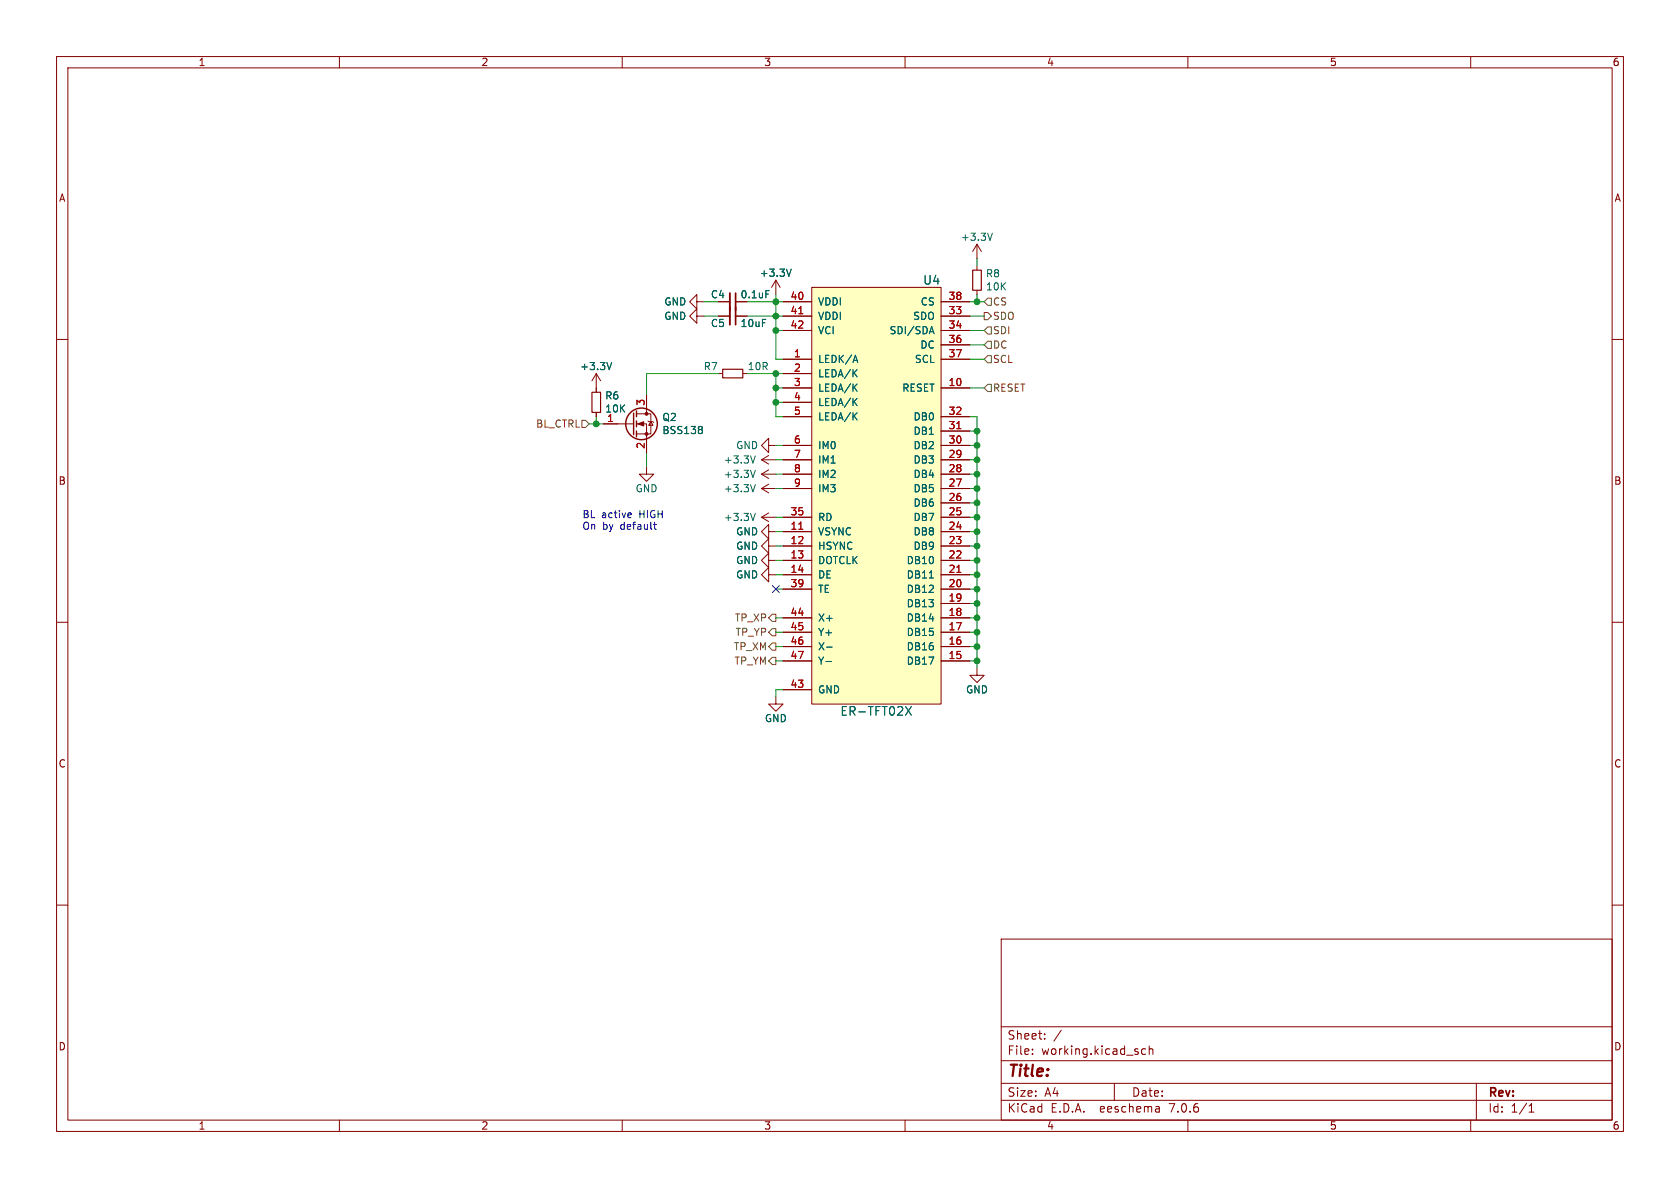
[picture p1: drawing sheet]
<svg xmlns="http://www.w3.org/2000/svg" width="297mm" height="210mm" viewBox="0 0 297 210" stroke-linecap="round" stroke-linejoin="round" font-family="sans-serif">
<g fill="none" stroke="#840000" stroke-width=".18">
<path d="M10 10h277v190h-277zM12 12h273v186h-273zM60 10v2M110 10v2M160 10v2M210 10v2M260 10v2M10 60h2M123.2 55.9v-1.3l-1.3 1.3 1.3 1.3v-1.3h1.3M123.2 53.3v-1.2l-1.3 1.2 1.3 1.3v-1.3h1.3M127 55.9h2M127 53.3h2"/>
<path d="M130 55.9h2.1M130 53.3h2.1M137.2 49.5l-.8 1.3M137.2 49.5v2.6M137.2 49.5l.7 1.3M138.4 55.9h5.1M138.4 58.4h5.1M138.4 53.3h5.1M143.5 50.8h22.9v73.7h-22.9zM166.4 55.9h5M166.4 58.4h5M166.4 53.3h5"/>
<path d="M172.7 43.2v2.5M172.7 47v.8M172.7 51.3v.8M172.7 43.2l-.7 1.3M172.7 43.2l.8 1.3M285 60h2M105.4 66l-.8 1.3M105.4 66v3.3M105.4 72.9v.8M105.4 66l.8 1.3M106.7 74.9h5.3M112.5 74.9h1.8v5.1"/>
<path d="M112.5 73.2h2.6v3.5h-2.6M114.3 69.9v3.3M114.6 74.4l.1 .1h.7l.2 .2M115.1 74.5l.3 .7h-.7zM127 66h.8M131.3 66h.8M135.9 78.7v-1.2l-1.3 1.2 1.3 1.3v-1.3h1.3M138.4 66h5.1M138.4 63.5h5.1M138.4 68.6h5.1M138.4 78.7h5.1M138.4 73.7h5.1"/>
<path d="M138.4 71.1h5.1M166.4 63.5h5M166.4 68.6h5M166.4 78.7h5M166.4 76.2h5M166.4 73.7h5M166.4 61h5M114.3 82.6v1.2h1.3l-1.3 1.3-1.3-1.3h1.3M134.6 91.4h2.6M134.6 86.4h2.6M134.6 83.8h2.6M134.6 81.3h2.6"/>
<path d="M134.6 81.3l1.3 .7M134.6 83.8l1.3 .8M134.6 86.4l1.3 .7M134.6 91.4l1.3 .8M135.9 96.5v-1.2l-1.3 1.2 1.3 1.3v-1.3h1.3M135.9 94v-1.3l-1.3 1.3 1.3 1.3v-1.3h1.3M135.9 99.1v-1.3l-1.3 1.3 1.3 1.2v-1.2h1.3M135.9 80.5l-1.3 .8M135.9 83.1l-1.3 .7M135.9 85.6l-1.3 .8M135.9 90.7l-1.3 .7M138.4 94h5.1"/>
<path d="M138.4 96.5h5.1M138.4 99.1h5.1M138.4 91.4h5.1M138.4 86.4h5.1M138.4 83.8h5.1M138.4 81.3h5.1M166.4 94h5M166.4 96.5h5M166.4 99.1h5M166.4 91.4h5M166.4 88.9h5M166.4 86.4h5"/>
<path d="M166.4 83.8h5M166.4 81.3h5M10 110h2M135.9 101.6v-1.3l-1.3 1.3 1.3 1.3v-1.3h1.3M138.4 101.6h5.1M138.4 116.8h5.1M138.4 114.3h5.1M138.4 111.8h5.1M138.4 109.2h5.1M138.4 104.1h5.1M166.4 101.6h5M166.4 116.8h5"/>
<path d="M166.4 114.3h5M166.4 111.8h5M166.4 109.2h5M166.4 106.7h5M166.4 104.1h5M172.7 118.1v1.3h1.3l-1.3 1.3-1.3-1.3h1.3M285 110h2M137.2 123.2v1.3h1.2l-1.2 1.2-1.3-1.2h1.3M138.4 121.9h5.1M10 160h2M285 160h2M177 166h108v32h-108z"/>
<path d="M60 198v2M110 198v2M160 198v2M177 194.5h108M177 191.5h108M177 187.5h108M177 181.5h108M182.5 186.3v.1M182.5 185.5v.1M184.7 183.6v.1M184.7 182.8v.1M187.6 182.1l-1.3 2"/>
<path d="M197 191.5v3M202.5 185.5l-.4-.1-.3 .3v.4l.2 .2h.5M203.2 185.5l.2-.1 .3 .1 .1 .9M203.2 184.9v1.5M204.9 195.7l.1 .9M205 196.5l-.2 .1M205 196h-.2M210 198v2M260 198v2M261 191.5v6.5M270.3 196.6h.9M270.3 195.5l.4-.4v1.5"/>
</g>
<path d="M172 47.8h1.5v3.5h-1.5zM104.6 69.3h1.6v3.6h-1.6zM127.8 65.3h3.5v1.5h-3.5z" fill="none" stroke="#840000" stroke-width=".2"/>
<path d="M143.5 50.8h22.9v73.7h-22.9z" fill="#ffffc2" stroke="#ffffc2" stroke-width=".18"/>
<g fill="none" stroke="#006464" stroke-width=".18">
<path d="M135.4 51.4h.6M139.9 47.6l-.4 1.2M164.4 58.6h.6M164.7 57.7l.4 1.3M175.4 41.2l-.4 1.3M108.1 64.1l-.4 1.2M123.9 75.4l.3 .2-.3 .3 .3 .3v.2l-.3 .3M150.9 63.7h.6M151 65.9l.5 .7M151 68.4l.5 .8M151 71l.5 .7M151 73.5l.5 .7"/>
<path d="M151.2 62.8l.4 1.3M151.5 65.3l-.7 .8M151.5 67.9l-.7 .7M151.5 70.4l-.7 .8M151.5 73l-.7 .7M133.5 80.6l-.4 1.3M133.5 83.1l-.4 1.3M133.5 85.7l-.4 1.2M133.5 90.7l-.4 1.3M146 116.9h1M146.1 114.4h1M164.3 102.2h.7"/>
<path d="M160.1 124.9l1 1.5M161.1 124.9l-1 1.5"/>
</g>
<path d="M141.2 55.5h.7M169.2 75.8h.7M141.2 93.6h.7M169.2 101.2h.7" fill="none" stroke="#a90000" stroke-width=".18"/>
<g fill="none" stroke="#840000" stroke-width=".25">
<path d="M112 73v3.8M112.5 72.6v1.1M112.5 74.4v1M112.5 76.2v1"/>
<circle cx="113.4" cy="74.9" r="2.79"/>
</g>
<g fill="#840000" stroke="#840000" stroke-width=".18">
<path d="M112.8 74.9l1-.4v.8z"/>
<circle cx="114.3" cy="76.7" r=".25"/>
<circle cx="114.3" cy="73.2" r=".25"/>
</g>
<path d="M129 51.8v5.6" fill="none" stroke="#840000" stroke-width=".33"/>
<path d="M130 51.8v5.6" fill="none" stroke="#840000" stroke-width=".3"/>
<path d="M174 55.2h.6l.7 .7-.7 .6h-.6zM174.6 52.7h.7v1.3h-.7l-.6-.7zM174.6 57.8h.7v1.3h-.7l-.6-.7zM102.9 74.3h.6l.6 .6-.6 .7h-.6zM174.6 60.3h.7v1.3h-.7l-.6-.6zM174.6 67.9h.7v1.3h-.7l-.6-.6zM174.6 62.9h.7v1.2h-.7l-.6-.6zM136.5 108.6h.7v1.3h-.7l-.6-.7zM136.5 111.1h.7v1.3h-.7l-.6-.6zM136.5 113.7h.7v1.2h-.7l-.6-.6zM136.5 116.2h.7v1.3h-.7l-.6-.7z" fill="none" stroke="#725600" stroke-width=".18"/>
<path d="M111.4 90.7l.2 .3-.6 .1M111.6 91.5h-.2M115.5 92.7h.5M115.7 92.3v1.1l.3 .2" fill="none" stroke="#0000c2" stroke-width=".18"/>
<g fill="none" stroke="#009600" stroke-width=".18">
<path d="M124.5 53.3h2.5M124.5 55.9h2.5M132.1 53.3h6.3M132.1 55.9h6.3M137.2 52.1v11.4h1.2M137.2 58.4h1.2M171.4 53.3h2.6M171.4 55.9h2.6M171.4 58.4h2.6M172.7 45.7v1.3M172.7 52.1v1.2M104.1 74.9h2.6"/>
<path d="M105.4 73.7v1.2M127 66h-12.7v3.9M132.1 66h6.3M137.2 66v7.7h1.2M137.2 68.6h1.2M137.2 71.1h1.2M137.2 78.7h1.2M171.4 73.7h1.3v44.4M171.4 63.5h2.6M171.4 68.6h2.6M171.4 78.7h1.3M171.4 61h2.6"/>
<path d="M171.4 76.2h1.3M114.3 80v2.6M137.2 94h1.2M137.2 96.5h1.2M137.2 99.1h1.2M137.2 83.8h1.2M137.2 86.4h1.2M137.2 91.4h1.2M137.2 81.3h1.2M171.4 94h1.3M171.4 96.5h1.3M171.4 99.1h1.3"/>
<path d="M171.4 83.8h1.3M171.4 86.4h1.3M171.4 91.4h1.3M171.4 88.9h1.3M171.4 81.3h1.3M137.2 109.2h1.2M137.2 101.6h1.2M137.2 111.8h1.2M137.2 116.8h1.2M137.2 104.1h1.2M137.2 114.3h1.2M171.4 106.7h1.3"/>
<path d="M171.4 109.2h1.3M171.4 101.6h1.3M171.4 111.8h1.3M171.4 116.8h1.3M171.4 104.1h1.3M171.4 114.3h1.3M138.4 121.9h-1.2v1.3"/>
</g>
<path d="M136.6 103.5l1.2 1.2M137.8 103.5l-1.2 1.2" fill="none" stroke="#000084" stroke-width=".18"/>
<g fill="#009600" stroke="#009600" stroke-width=".18">
<circle cx="172.7" cy="91.4" r=".51"/>
<circle cx="172.7" cy="94" r=".51"/>
<circle cx="172.7" cy="106.7" r=".51"/>
<circle cx="172.7" cy="109.2" r=".51"/>
<circle cx="172.7" cy="96.5" r=".51"/>
<circle cx="172.7" cy="99.1" r=".51"/>
<circle cx="172.7" cy="101.6" r=".51"/>
<circle cx="172.7" cy="111.8" r=".51"/>
<circle cx="172.7" cy="114.3" r=".51"/>
<circle cx="172.7" cy="116.8" r=".51"/>
<circle cx="137.2" cy="58.4" r=".51"/>
<circle cx="137.2" cy="66" r=".51"/>
<circle cx="137.2" cy="68.6" r=".51"/>
<circle cx="137.2" cy="71.1" r=".51"/>
<circle cx="137.2" cy="53.3" r=".51"/>
<circle cx="137.2" cy="55.9" r=".51"/>
<circle cx="105.4" cy="74.9" r=".51"/>
<circle cx="172.7" cy="78.7" r=".51"/>
<circle cx="172.7" cy="81.3" r=".51"/>
<circle cx="172.7" cy="76.2" r=".51"/>
<circle cx="172.7" cy="53.3" r=".51"/>
<circle cx="172.7" cy="83.8" r=".51"/>
<circle cx="172.7" cy="86.4" r=".51"/>
<circle cx="172.7" cy="88.9" r=".51"/>
<circle cx="172.7" cy="104.1" r=".51"/>
</g>
<text font-size="2.8" fill="#840000" x="178" y="190.9">Title:</text>
<g font-size="2.1" fill="#006464">
<text x="163.1" y="50.5">U4</text>
<text x="148.5" y="126.7">ER-TFT02X</text>
</g>
<g font-size="2.1" fill="#840000">
<text x="178" y="184">Sheet:</text>
<text x="178" y="186.7">File:</text>
<text x="184.1" y="186.7">working.kicad_sch</text>
<text x="178" y="196.9">KiCad</text>
<text x="178" y="194.1">Size:</text>
<text x="184.7" y="194.1">A4</text>
<text x="185.7" y="196.9">E.D.A.</text>
<text x="194.6" y="196.9">eeschema</text>
<text x="200" y="194.1">Date:</text>
<text x="207" y="196.9">7.0.6</text>
<text x="263" y="194.3">Rev:</text>
<text x="263" y="196.9">Id:</text>
<text x="267.1" y="196.9">1/1</text>
</g>
<g font-size="1.8" fill="#840000">
<text x="35" y="11.9">1</text>
<text x="85" y="11.9">2</text>
<text x="135" y="11.9">3</text>
<text x="185" y="11.9">4</text>
<text x="235" y="11.9">5</text>
<text x="285" y="11.9">6</text>
<text x="10.3" y="35.9">A</text>
<text x="285.3" y="35.9">A</text>
<text x="10.3" y="85.9">B</text>
<text x="285.3" y="85.9">B</text>
<text x="10.3" y="135.9">C</text>
<text x="285.3" y="135.9">C</text>
<text x="10.3" y="185.9">D</text>
<text x="285.3" y="185.9">D</text>
<text x="35" y="199.9">1</text>
<text x="85" y="199.9">2</text>
<text x="135" y="199.9">3</text>
<text x="185" y="199.9">4</text>
<text x="235" y="199.9">5</text>
<text x="285" y="199.9">6</text>
</g>
<g font-size="1.8" fill="#006464">
<text x="169.8" y="42.8">+3.3V</text>
<text x="125.6" y="52.9">C4</text>
<text x="130.8" y="52.9">0.1uF</text>
<text x="134.2" y="49.1">+3.3V</text>
<text x="174.2" y="49.2">R8</text>
<text x="174.2" y="51.5">10K</text>
<text x="117.3" y="56.7">GND</text>
<text x="117.3" y="54.2">GND</text>
<text x="125.6" y="58">C5</text>
<text x="130.8" y="58">10uF</text>
<text x="144.5" y="54.2">VDDI</text>
<text x="144.5" y="56.7">VDDI</text>
<text x="144.5" y="59.3">VCI</text>
<text x="157.2" y="59.3">SDI/SDA</text>
<text x="161.3" y="56.7">SDO</text>
<text x="162.7" y="54.2">CS</text>
<text x="102.5" y="65.6">+3.3V</text>
<text x="124.3" y="65.6">R7</text>
<text x="132.1" y="65.6">10R</text>
<text x="144.5" y="64.4">LEDK/A</text>
<text x="161.6" y="64.4">SCL</text>
<text x="162.6" y="61.8">DC</text>
<text x="106.9" y="70.8">R6</text>
<text x="144.5" y="66.9">LEDA/K</text>
<text x="144.5" y="69.4">LEDA/K</text>
<text x="144.5" y="72">LEDA/K</text>
<text x="159.4" y="69.4">RESET</text>
<text x="106.9" y="73.1">10K</text>
<text x="117" y="76.9">BSS138</text>
<text x="117" y="74.6">Q2</text>
<text x="144.5" y="74.5">LEDA/K</text>
<text x="161.4" y="77.1">DB1</text>
<text x="161.4" y="74.5">DB0</text>
<text x="127.9" y="82.1">+3.3V</text>
<text x="130" y="79.6">GND</text>
<text x="144.5" y="79.6">IM0</text>
<text x="144.5" y="82.1">IM1</text>
<text x="161.4" y="82.1">DB3</text>
<text x="161.4" y="79.6">DB2</text>
<text x="112.3" y="87.2">GND</text>
<text x="127.9" y="84.7">+3.3V</text>
<text x="127.9" y="87.2">+3.3V</text>
<text x="144.5" y="84.7">IM2</text>
<text x="144.5" y="87.2">IM3</text>
<text x="161.4" y="89.8">DB6</text>
<text x="161.4" y="87.2">DB5</text>
<text x="161.4" y="84.7">DB4</text>
<text x="127.9" y="92.3">+3.3V</text>
<text x="130" y="94.8">GND</text>
<text x="144.5" y="94.8">VSYNC</text>
<text x="144.5" y="92.3">RD</text>
<text x="161.4" y="94.8">DB8</text>
<text x="161.4" y="92.3">DB7</text>
<text x="130" y="97.4">GND</text>
<text x="130" y="99.9">GND</text>
<text x="144.5" y="97.4">HSYNC</text>
<text x="144.5" y="99.9">DOTCLK</text>
<text x="160.2" y="99.9">DB10</text>
<text x="161.4" y="97.4">DB9</text>
<text x="130" y="102.5">GND</text>
<text x="144.5" y="102.5">DE</text>
<text x="144.5" y="105">TE</text>
<text x="160.2" y="107.5">DB13</text>
<text x="160.2" y="105">DB12</text>
<text x="160.2" y="102.5">DB11</text>
<text x="144.5" y="110.1">X+</text>
<text x="144.5" y="112.6">Y+</text>
<text x="160.2" y="112.6">DB15</text>
<text x="160.2" y="110.1">DB14</text>
<text x="144.5" y="115.2">X-</text>
<text x="144.5" y="117.7">Y-</text>
<text x="160.2" y="117.7">DB17</text>
<text x="160.2" y="115.2">DB16</text>
<text x="144.5" y="122.8">GND</text>
<text x="170.7" y="122.8">GND</text>
<text x="135.1" y="127.9">GND</text>
</g>
<g font-size="1.8" fill="#a90000">
<text x="139.7" y="53.1">40</text>
<text x="167.6" y="53.1">38</text>
<text x="139.7" y="55.6">41</text>
<text x="139.7" y="58.2">42</text>
<text x="167.6" y="55.6">33</text>
<text x="167.6" y="58.2">34</text>
<text x="140.3" y="63.2">1</text>
<text x="140.3" y="65.8">2</text>
<text x="167.6" y="60.7">36</text>
<text x="167.6" y="63.2">37</text>
<text x="114" y="71.8" transform="rotate(-90 114 71.8)">3</text>
<text x="140.3" y="68.3">3</text>
<text x="140.3" y="70.9">4</text>
<text x="167.6" y="68.3">10</text>
<text x="107.2" y="74.7">1</text>
<text x="140.3" y="73.4">5</text>
<text x="167.6" y="75.9">31</text>
<text x="167.6" y="73.4">32</text>
<text x="114" y="79.4" transform="rotate(-90 114 79.4)">2</text>
<text x="140.3" y="78.5">6</text>
<text x="140.3" y="81">7</text>
<text x="140.3" y="83.6">8</text>
<text x="167.6" y="83.6">28</text>
<text x="167.6" y="81">29</text>
<text x="167.6" y="78.5">30</text>
<text x="140.3" y="86.1">9</text>
<text x="167.6" y="88.6">26</text>
<text x="167.6" y="86.1">27</text>
<text x="139.7" y="93.7">11</text>
<text x="139.7" y="91.2">35</text>
<text x="167.6" y="93.7">24</text>
<text x="167.6" y="91.2">25</text>
<text x="139.7" y="96.3">12</text>
<text x="139.7" y="98.8">13</text>
<text x="139.7" y="101.3">14</text>
<text x="167.6" y="101.3">21</text>
<text x="167.6" y="98.8">22</text>
<text x="167.6" y="96.3">23</text>
<text x="139.7" y="103.9">39</text>
<text x="167.6" y="106.4">19</text>
<text x="167.6" y="103.9">20</text>
<text x="139.7" y="109">44</text>
<text x="139.7" y="111.5">45</text>
<text x="167.6" y="111.5">17</text>
<text x="167.6" y="109">18</text>
<text x="139.7" y="114">46</text>
<text x="139.7" y="116.6">47</text>
<text x="167.6" y="116.6">15</text>
<text x="167.6" y="114">16</text>
<text x="139.7" y="121.7">43</text>
</g>
<g font-size="1.8" fill="#725600">
<text x="175.5" y="54.2">CS</text>
<text x="175.5" y="56.7">SDO</text>
<text x="175.5" y="59.3">SDI</text>
<text x="175.5" y="61.8">DC</text>
<text x="175.5" y="64.4">SCL</text>
<text x="175.5" y="69.4">RESET</text>
<text x="94.7" y="75.8">BL_CTRL</text>
<text x="129.8" y="110.1">TP_XP</text>
<text x="129.9" y="112.6">TP_YP</text>
<text x="129.6" y="115.2">TP_XM</text>
<text x="129.8" y="117.7">TP_YM</text>
</g>
<g font-size="1.8" fill="#0000c2">
<text x="102.9" y="91.7">BL</text>
<text x="102.9" y="93.7">On</text>
<text x="106.3" y="91.7">active</text>
<text x="106.5" y="93.7">by</text>
<text x="109.8" y="93.7">default</text>
<text x="113.1" y="91.7">HIGH</text>
</g>
</svg>
